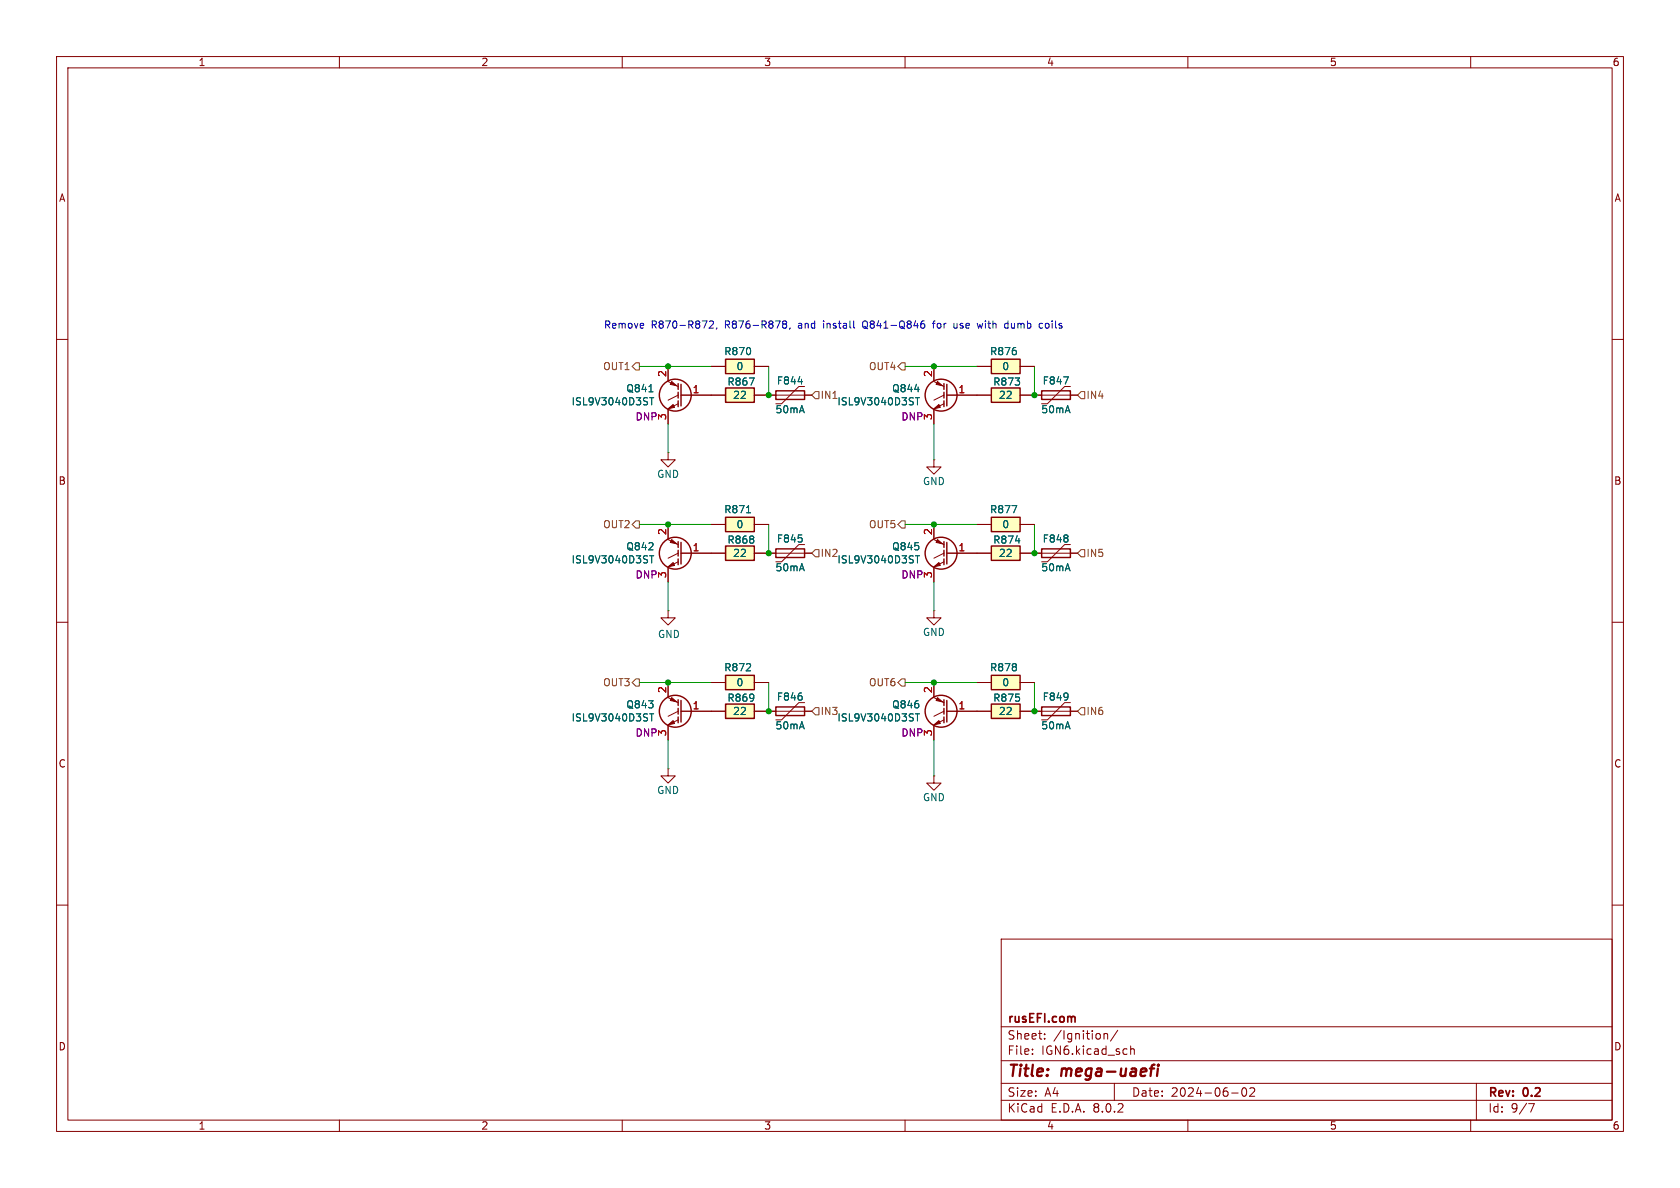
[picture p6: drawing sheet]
<svg xmlns="http://www.w3.org/2000/svg" width="297mm" height="210mm" viewBox="0 0 297 210" stroke-linecap="round" stroke-linejoin="round" font-family="sans-serif">
<g fill="none" stroke="#840000" stroke-width=".18">
<path d="M10 10h277v190h-277zM12 12h273v186h-273zM60 10v2M110 10v2M160 10v2M210 10v2M260 10v2M10 60h2M285 60h2M10 110h2M285 110h2M10 160h2"/>
<path d="M285 160h2M177 166h108v32h-108zM60 198v2M110 198v2M160 198v2M177 194.5h108M177 191.5h108M177 187.5h108M177 181.5h108M182.5 186.3v.1M182.5 185.5v.1M184.7 183.6v.1"/>
<path d="M184.7 182.8v.1M195.2 182.7v1M195.2 182.8l.2-.1 .3 .1 .1 .9M197 191.5v3M197.6 182.1l-1.3 2M199.9 184.9v1.5M199.9 185.5l.2-.1 .4 .1v.9M210 198v2M217.7 193.2h1.2M219.7 192.4l.2-.1a.81 .81 0 0 1 .6 .6 .81 .81 0 0 1-.3 .8l-.2 .1a.81 .81 0 0 1-.3-1.4zM221 192.4l.5-.1 .2 .1 .1 .3-.9 1.1h.9M260 198v2"/>
<path d="M261 191.5v6.5M270.2 195.1h1l-.6 1.5"/>
</g>
<path d="M203.3 188.9h.7M204.1 188.2l-.4 .1-.1 .2-.2 1.7M204.7 188.9l-.2 1.3M204.8 188.2v.2M204.8 188.2l-.1 .1 .1 .1M204.8 188.2l.1 .1-.1 .1" fill="none" stroke="#840000" stroke-width=".4"/>
<path d="M189.8 179.7l.3 .2v.8" fill="none" stroke="#840000" stroke-width=".3"/>
<path d="M175.3 68.6h5v2.5h-5z" fill="#ffffc2"/>
<path d="M175.3 68.6h5v2.5h-5z" fill="none" stroke="#840000" stroke-width=".25"/>
<path d="M172.7 69.9h2.6M180.3 69.9h2.6" fill="none" stroke="#840000" stroke-width=".18"/>
<path d="M175.3 63.5h5v2.5h-5z" fill="#ffffc2"/>
<g fill="none" stroke="#840000" stroke-width=".25">
<path d="M166.9 67.8v1M166.9 69.3v1.1M166.9 70.9v1M167.4 67.9v3.9M175.3 63.5h5v2.5h-5z"/>
<circle cx="166.4" cy="69.8" r="2.82"/>
</g>
<path d="M165.1 67.4l1.8 .9M165.1 64.8v2.5M165.1 72.4v2.5M166.9 71.4l-1.8 .9M166.9 69.9l-1.8 .8M167.4 69.9h5.3M172.7 64.8h2.6M180.3 64.8h2.6" fill="none" stroke="#840000" stroke-width=".18"/>
<g fill="#840000" stroke="#840000" stroke-width=".18">
<path d="M165.1 72.3l.9-.8 .2 .5z"/>
<path d="M165.7 67.4l.9 .8-1.1-.3z"/>
</g>
<path d="M161.8 70.3h.8M162.2 70.3v1.3" fill="none" stroke="#006464" stroke-width=".18"/>
<path d="M128.3 63.5h5v2.5h-5z" fill="#ffffc2"/>
<path d="M128.3 63.5h5v2.5h-5z" fill="none" stroke="#840000" stroke-width=".25"/>
<path d="M125.7 64.8h2.6M133.3 64.8h2.6" fill="none" stroke="#840000" stroke-width=".18"/>
<path d="M128.3 124.5h5v2.5h-5z" fill="#ffffc2"/>
<g fill="none" stroke="#840000" stroke-width=".25">
<path d="M166.9 95.8v1M166.9 97.3v1M166.9 98.8v1M167.4 95.9v3.8M128.3 124.5h5v2.5h-5zM137.2 125h5v1.5h-5z"/>
<circle cx="166.4" cy="97.8" r="2.82"/>
</g>
<path d="M165.1 95.4l1.8 .9M165.1 92.7v2.6M166.9 99.3l-1.8 .9M166.9 97.8l-1.8 .9M167.4 97.8h5.3M165.1 108v1.2h1.3l-1.3 1.3-1.3-1.3h1.3M165.1 108h.1M165.1 100.3v2.6M125.7 125.7h2.6M133.3 125.7h10.2M142.2 124.2h-1l-3 3.1h-1" fill="none" stroke="#840000" stroke-width=".18"/>
<g fill="#840000" stroke="#840000" stroke-width=".18">
<path d="M165.1 100.2l.9-.8 .2 .5z"/>
<path d="M165.7 95.4l.9 .7-1.1-.2z"/>
</g>
<path d="M161.8 98.2h.8M162.2 98.2v1.3" fill="none" stroke="#006464" stroke-width=".18"/>
<path d="M175.3 96.5h5v2.6h-5z" fill="#ffffc2"/>
<path d="M175.3 96.5h5v2.6h-5zM184.1 97h5.1v1.6h-5.1z" fill="none" stroke="#840000" stroke-width=".25"/>
<path d="M165.1 81.3v1.3h1.3l-1.3 1.2-1.3-1.2h1.3M165.1 81.3h.1M172.7 97.8h2.6M180.3 97.8h10.2M189.2 96.3h-1l-3 3h-1.1" fill="none" stroke="#840000" stroke-width=".18"/>
<path d="M179.5 95.6h.8" fill="none" stroke="#006464" stroke-width=".18"/>
<path d="M175.3 91.4h5v2.6h-5z" fill="#ffffc2"/>
<path d="M175.3 91.4h5v2.6h-5z" fill="none" stroke="#840000" stroke-width=".25"/>
<path d="M172.7 92.7h2.6M180.3 92.7h2.6" fill="none" stroke="#840000" stroke-width=".18"/>
<path d="M178.9 89.4h.8l-.5 1.2" fill="none" stroke="#006464" stroke-width=".18"/>
<path d="M128.3 119.4h5v2.5h-5z" fill="#ffffc2"/>
<path d="M184.1 69.1h5.1v1.5h-5.1zM128.3 119.4h5v2.5h-5z" fill="none" stroke="#840000" stroke-width=".25"/>
<path d="M182.9 69.9h7.6M189.2 68.3h-1l-3 3.1h-1.1M125.7 120.7h2.6M133.3 120.7h2.6" fill="none" stroke="#840000" stroke-width=".18"/>
<path d="M188 66.6h.9l-.6 1.3" fill="none" stroke="#006464" stroke-width=".18"/>
<path d="M175.3 119.4h5v2.5h-5z" fill="#ffffc2"/>
<path d="M175.3 119.4h5v2.5h-5z" fill="none" stroke="#840000" stroke-width=".25"/>
<path d="M172.7 120.7h2.6M180.3 120.7h2.6" fill="none" stroke="#840000" stroke-width=".18"/>
<path d="M175.3 124.5h5v2.5h-5z" fill="#ffffc2"/>
<path d="M175.3 124.5h5v2.5h-5zM184.1 125h5.1v1.5h-5.1z" fill="none" stroke="#840000" stroke-width=".25"/>
<path d="M172.7 125.7h2.6M180.3 125.7h10.2M189.2 124.2h-1l-3 3.1h-1.1" fill="none" stroke="#840000" stroke-width=".18"/>
<path d="M188.7 122.6v.9M188.8 123l-.1 .2" fill="none" stroke="#006464" stroke-width=".18"/>
<path d="M128.3 96.5h5v2.6h-5z" fill="#ffffc2"/>
<path d="M128.3 96.5h5v2.6h-5zM137.2 97h5v1.6h-5z" fill="none" stroke="#840000" stroke-width=".25"/>
<path d="M125.7 97.8h2.6M133.3 97.8h10.2M142.2 96.3h-1l-3 3h-1" fill="none" stroke="#840000" stroke-width=".18"/>
<path d="M141.8 95.2v.5" fill="none" stroke="#006464" stroke-width=".18"/>
<path d="M128.3 68.6h5v2.5h-5z" fill="#ffffc2"/>
<path d="M128.3 68.6h5v2.5h-5zM137.2 69.1h5v1.5h-5z" fill="none" stroke="#840000" stroke-width=".25"/>
<path d="M125.7 69.9h2.6M133.3 69.9h10.2M142.2 68.3h-1l-3 3.1h-1" fill="none" stroke="#840000" stroke-width=".18"/>
<path d="M132.5 66.8h.8l-.5 1.3M141.1 67.5h.8" fill="none" stroke="#006464" stroke-width=".18"/>
<path d="M128.3 91.4h5v2.6h-5z" fill="#ffffc2"/>
<g fill="none" stroke="#840000" stroke-width=".25">
<path d="M119.9 67.8v1M119.9 69.3v1.1M119.9 70.9v1M120.4 67.9v3.9M119.9 95.8v1M119.9 97.3v1M119.9 98.8v1M120.4 95.9v3.8M128.3 91.4h5v2.6h-5zM119.9 123.7v1M119.9 125.2v1M119.9 126.7v1.1"/>
<path d="M120.4 123.8v3.8M166.9 123.7v1M166.9 125.2v1M166.9 126.7v1.1M167.4 123.8v3.8"/>
<circle cx="119.4" cy="69.8" r="2.82"/>
<circle cx="119.4" cy="97.8" r="2.82"/>
<circle cx="119.4" cy="125.7" r="2.82"/>
<circle cx="166.4" cy="125.7" r="2.82"/>
</g>
<g fill="none" stroke="#840000" stroke-width=".18">
<path d="M118.1 64.8v2.5M118.1 72.4v2.5M118.1 67.4l1.8 .9M119.9 71.4l-1.8 .9M119.9 69.9l-1.8 .8M120.4 69.9h7.9M125.7 64.8h2.6M133.3 69.9h3.9M133.3 64.8h2.6M142.2 69.9h1.3M165.1 64.8v2.5M165.1 72.4v2.5"/>
<path d="M167.4 69.9h7.9M172.7 64.8h2.6M180.3 69.9h3.8M180.3 64.8h2.6M189.2 69.9h1.3M118.1 80v1.3h1.3l-1.3 1.3-1.3-1.3h1.3M118.1 80h.1M118.1 95.4l1.8 .9M118.1 92.7v2.6M119.9 99.3l-1.8 .9M119.9 97.8l-1.8 .9M120.4 97.8h7.9"/>
<path d="M125.7 92.7h2.6M133.3 92.7h2.6M133.3 97.8h3.9M142.2 97.8h1.3M165.1 92.7v2.6M167.4 97.8h7.9M172.7 92.7h2.6M180.3 92.7h2.6M180.3 97.8h3.8M189.2 97.8h1.3M118.1 108v1.2h1.3l-1.3 1.3-1.3-1.3h1.3M118.1 108h.1"/>
<path d="M118.1 100.3v2.6M165.1 100.3v2.6M118.1 135.9v1.3h1.3l-1.3 1.2-1.3-1.2h1.3M118.1 135.9h.1M118.1 120.7v2.5M118.1 128.3v2.5M118.1 123.3l1.8 .9M119.9 127.3l-1.8 .8M119.9 125.7l-1.8 .9M120.4 125.7h7.9M125.7 120.7h2.6M133.3 125.7h3.9"/>
<path d="M133.3 120.7h2.6M142.2 125.7h1.3M165.1 137.2v1.2h1.3l-1.3 1.3-1.3-1.3h1.3M165.1 137.2h.1M165.1 123.3l1.8 .9M165.1 120.7v2.5M165.1 128.3v2.5M166.9 127.3l-1.8 .8M166.9 125.7l-1.8 .9M167.4 125.7h7.9M172.7 120.7h2.6M180.3 125.7h3.8"/>
<path d="M180.3 120.7h2.6M189.2 125.7h1.3"/>
</g>
<g fill="none" stroke="#006464" stroke-width=".18">
<path d="M114.7 69.3h.7M114.8 70.3h.8M115.2 70.3v1.3M132.5 66.8h.8l-.5 1.3M141.1 67.5h.8M161.8 70.3h.8M162.2 70.3v1.3M188 66.6h.9l-.6 1.3M114.8 98.2h.8M115.2 98.2v1.3M132 90.6h.7M141.8 95.2v.5"/>
<path d="M161.8 98.2h.8M162.2 98.2v1.3M178.9 89.4h.8l-.5 1.2M179.5 95.6h.8M114.8 126.2h.8M115.2 126.2v1.3M161.8 126.2h.8M162.2 126.2v1.3M188.7 122.6v.9M188.8 123l-.1 .2"/>
</g>
<g fill="#840000" stroke="#840000" stroke-width=".18">
<path d="M165.1 128.1l.9-.7 .2 .5z"/>
<path d="M165.7 123.3l.9 .8-1.1-.3z"/>
<path d="M118.1 100.2l.9-.8 .3 .5z"/>
<path d="M118.7 95.4l.9 .7-1.1-.2z"/>
<path d="M118.1 72.3l.9-.8 .3 .5z"/>
<path d="M118.7 67.4l.9 .8-1.1-.3z"/>
<path d="M118.1 128.1l.9-.7 .3 .5z"/>
<path d="M118.7 123.3l.9 .8-1.1-.3z"/>
</g>
<path d="M111.8 64.8l.6-.7h.6v1.3h-.6zM144.1 69.2h.7v1.3h-.7l-.6-.6zM159.4 64.1h.6v1.3h-.6l-.7-.6zM191.1 69.2h.7v1.3h-.7l-.6-.6zM112.4 92.1h.6v1.2h-.6l-.6-.6zM144.1 97.2h.7v1.2h-.7l-.6-.6zM159.4 92.1h.6v1.2h-.6l-.7-.6zM191.1 97.2h.7v1.2h-.7l-.6-.6zM112.4 120h.6v1.3h-.6l-.6-.6zM144.1 125.1h.7v1.3h-.7l-.6-.7zM159.4 120h.6v1.3h-.6l-.7-.6zM191.1 125.1h.7v1.3h-.7l-.6-.7z" fill="none" stroke="#725600" stroke-width=".18"/>
<g fill="none" stroke="#0000c2" stroke-width=".18">
<path d="M125.4 56.9l.5-.2 .2 .4-.8 .9h.8M126.7 57.9l-.1 .3M138.6 57.3l-.3-.3 .3-.3h.2l.3 .3-.3 .3M138.6 57.3l-.3 .2v.3l.3 .2h.2l.3-.2v-.3l-.3-.2M138.6 57.3h.2M139.7 57.9l-.1 .3M151 57.9l.1 .1M152.7 56.8a.9 .9 0 0 0 0 1.1M162.9 57.3l.4-.1 .2 .3-.1 .4h-.5M163.4 56.7l-.4 .2M164.8 57.2h.5M165.3 56.7l-.3 .2v1.1"/>
<path d="M168.6 57.2l.1 .7 .3 .1 .2-.1M173.7 57.2l-.2 .8-.3-.6-.2 .6M177.7 57.9h.5M177.7 57.2h.5M178.2 56.7v1.3M183.9 57.2h.4M184.3 57.9l-.4 .1M184.9 57.3v.6"/>
</g>
<g fill="none" stroke="#009600" stroke-width=".18">
<path d="M113 64.8h12.7M118.1 74.9v5.1M135.9 64.8v5.1M160 64.8h12.7M165.1 74.9v6.4M182.9 64.8v5.1M113 92.7h12.7M135.9 92.7v5.1M160 92.7h12.7M182.9 92.7v5.1M118.1 102.9v5.1M165.1 102.9v5.1"/>
<path d="M113 120.7h12.7M118.1 130.8v5.1M135.9 120.7v5M160 120.7h12.7M165.1 130.8v6.4M182.9 120.7v5"/>
</g>
<g fill="#009600" stroke="#009600" stroke-width=".18">
<circle cx="118.1" cy="92.7" r=".46"/>
<circle cx="165.1" cy="64.8" r=".46"/>
<circle cx="182.9" cy="69.9" r=".46"/>
<circle cx="118.1" cy="64.8" r=".46"/>
<circle cx="118.1" cy="120.7" r=".46"/>
<circle cx="135.9" cy="125.7" r=".46"/>
<circle cx="182.9" cy="97.8" r=".46"/>
<circle cx="182.9" cy="125.7" r=".46"/>
<circle cx="165.1" cy="92.7" r=".46"/>
<circle cx="135.9" cy="97.8" r=".46"/>
<circle cx="135.9" cy="69.9" r=".46"/>
<circle cx="165.1" cy="120.7" r=".46"/>
</g>
<g font-size="2.8" fill="#840000">
<text x="178" y="190.9">Title:</text>
<text x="187.7" y="190.9">mega-uaefi</text>
</g>
<g font-size="2.1" fill="#840000">
<text x="178" y="184">Sheet:</text>
<text x="178" y="181.2">rusEFI.com</text>
<text x="186.2" y="184">/Ignition/</text>
<text x="178" y="186.7">File:</text>
<text x="184.1" y="186.7">IGN6.kicad_sch</text>
<text x="178" y="196.9">KiCad</text>
<text x="178" y="194.1">Size:</text>
<text x="184.7" y="194.1">A4</text>
<text x="185.7" y="196.9">E.D.A.</text>
<text x="193.3" y="196.9">8.0.2</text>
<text x="200" y="194.1">Date:</text>
<text x="207" y="194.1">2024-06-02</text>
<text x="263" y="194.3">Rev:</text>
<text x="263" y="196.9">Id:</text>
<text x="267.1" y="196.9">9/7</text>
<text x="269.4" y="194.3">0.2</text>
</g>
<g font-size="1.8" fill="#840000">
<text x="35" y="11.9">1</text>
<text x="85" y="11.9">2</text>
<text x="135" y="11.9">3</text>
<text x="185" y="11.9">4</text>
<text x="235" y="11.9">5</text>
<text x="285" y="11.9">6</text>
<text x="10.3" y="35.9">A</text>
<text x="285.3" y="35.9">A</text>
<text x="10.3" y="85.9">B</text>
<text x="285.3" y="85.9">B</text>
<text x="10.3" y="135.9">C</text>
<text x="285.3" y="135.9">C</text>
<text x="10.3" y="185.9">D</text>
<text x="285.3" y="185.9">D</text>
<text x="35" y="199.9">1</text>
<text x="85" y="199.9">2</text>
<text x="135" y="199.9">3</text>
<text x="185" y="199.9">4</text>
<text x="235" y="199.9">5</text>
<text x="285" y="199.9">6</text>
</g>
<g font-size="1.8" fill="#0000c2">
<text x="106.7" y="58.2">Remove</text>
<text x="115.1" y="58.2">R870-R872,</text>
<text x="128.3" y="58.2">R876-R878,</text>
<text x="141.4" y="58.2">and</text>
<text x="146" y="58.2">install</text>
<text x="153.2" y="58.2">Q841-Q846</text>
<text x="165.8" y="58.2">for</text>
<text x="169.7" y="58.2">use</text>
<text x="174.1" y="58.2">with</text>
<text x="179.1" y="58.2">dumb</text>
<text x="185.4" y="58.2">coils</text>
</g>
<g font-size="1.8" fill="#725600">
<text x="106.5" y="65.6">OUT1</text>
<text x="153.5" y="65.6">OUT4</text>
<text x="145" y="70.7">IN1</text>
<text x="192" y="70.7">IN4</text>
<text x="106.5" y="93.6">OUT2</text>
<text x="153.5" y="93.6">OUT5</text>
<text x="145" y="98.7">IN2</text>
<text x="192" y="98.7">IN5</text>
<text x="106.5" y="121.5">OUT3</text>
<text x="153.5" y="121.5">OUT6</text>
<text x="145" y="126.6">IN3</text>
<text x="192" y="126.6">IN6</text>
</g>
<g font-size="1.8" fill="#006464">
<text x="127.9" y="63">R870</text>
<text x="130.1" y="65.6">0</text>
<text x="174.9" y="63">R876</text>
<text x="177.1" y="65.6">0</text>
<text x="101" y="71.9">ISL9V3040D3ST</text>
<text x="110.6" y="69.5">Q841</text>
<text x="128.5" y="68.4">R867</text>
<text x="129.5" y="70.7">22</text>
<text x="137.2" y="68.2">F844</text>
<text x="147.9" y="71.9">ISL9V3040D3ST</text>
<text x="157.6" y="69.5">Q844</text>
<text x="175.5" y="68.4">R873</text>
<text x="176.5" y="70.7">22</text>
<text x="184.2" y="68.2">F847</text>
<text x="137" y="73.3">50mA</text>
<text x="184" y="73.3">50mA</text>
<text x="116.1" y="84.7">GND</text>
<text x="163.1" y="86">GND</text>
<text x="127.9" y="90.9">R871</text>
<text x="130.1" y="93.6">0</text>
<text x="174.9" y="90.9">R877</text>
<text x="177.1" y="93.6">0</text>
<text x="101" y="99.8">ISL9V3040D3ST</text>
<text x="110.6" y="97.5">Q842</text>
<text x="128.5" y="96.3">R868</text>
<text x="129.5" y="98.7">22</text>
<text x="137" y="101.2">50mA</text>
<text x="137.2" y="96.1">F845</text>
<text x="147.9" y="99.8">ISL9V3040D3ST</text>
<text x="157.6" y="97.5">Q845</text>
<text x="175.5" y="96.3">R874</text>
<text x="176.5" y="98.7">22</text>
<text x="184" y="101.2">50mA</text>
<text x="184.2" y="96.1">F848</text>
<text x="116.2" y="113">GND</text>
<text x="163.1" y="112.6">GND</text>
<text x="127.9" y="118.9">R872</text>
<text x="174.9" y="118.9">R878</text>
<text x="110.6" y="125.4">Q843</text>
<text x="128.5" y="124.2">R869</text>
<text x="130.1" y="121.5">0</text>
<text x="137.2" y="124.1">F846</text>
<text x="157.6" y="125.4">Q846</text>
<text x="175.5" y="124.2">R875</text>
<text x="177.1" y="121.5">0</text>
<text x="184.2" y="124.1">F849</text>
<text x="101" y="127.7">ISL9V3040D3ST</text>
<text x="129.5" y="126.6">22</text>
<text x="137" y="129.1">50mA</text>
<text x="147.9" y="127.7">ISL9V3040D3ST</text>
<text x="176.5" y="126.6">22</text>
<text x="184" y="129.1">50mA</text>
<text x="116.1" y="140.6">GND</text>
<text x="163.1" y="141.8">GND</text>
</g>
<g font-size="1.8" fill="#a90000">
<text x="117.9" y="66.7" transform="rotate(-90 117.9 66.7)">2</text>
<text x="122.4" y="69.6">1</text>
<text x="164.8" y="66.7" transform="rotate(-90 164.8 66.7)">2</text>
<text x="169.3" y="69.6">1</text>
<text x="117.9" y="74.4" transform="rotate(-90 117.9 74.4)">3</text>
<text x="164.8" y="74.4" transform="rotate(-90 164.8 74.4)">3</text>
<text x="117.9" y="94.7" transform="rotate(-90 117.9 94.7)">2</text>
<text x="164.8" y="94.7" transform="rotate(-90 164.8 94.7)">2</text>
<text x="122.4" y="97.5">1</text>
<text x="169.3" y="97.5">1</text>
<text x="117.9" y="102.3" transform="rotate(-90 117.9 102.3)">3</text>
<text x="164.8" y="102.3" transform="rotate(-90 164.8 102.3)">3</text>
<text x="117.9" y="122.6" transform="rotate(-90 117.9 122.6)">2</text>
<text x="122.4" y="125.5">1</text>
<text x="164.8" y="122.6" transform="rotate(-90 164.8 122.6)">2</text>
<text x="169.3" y="125.5">1</text>
<text x="117.9" y="130.2" transform="rotate(-90 117.9 130.2)">3</text>
<text x="164.8" y="130.2" transform="rotate(-90 164.8 130.2)">3</text>
</g>
<g font-size="1.8" fill="#840084">
<text x="112.3" y="74.5">DNP</text>
<text x="159.3" y="74.5">DNP</text>
<text x="112.3" y="102.5">DNP</text>
<text x="159.3" y="102.5">DNP</text>
<text x="112.3" y="130.4">DNP</text>
<text x="159.3" y="130.4">DNP</text>
</g>
</svg>
